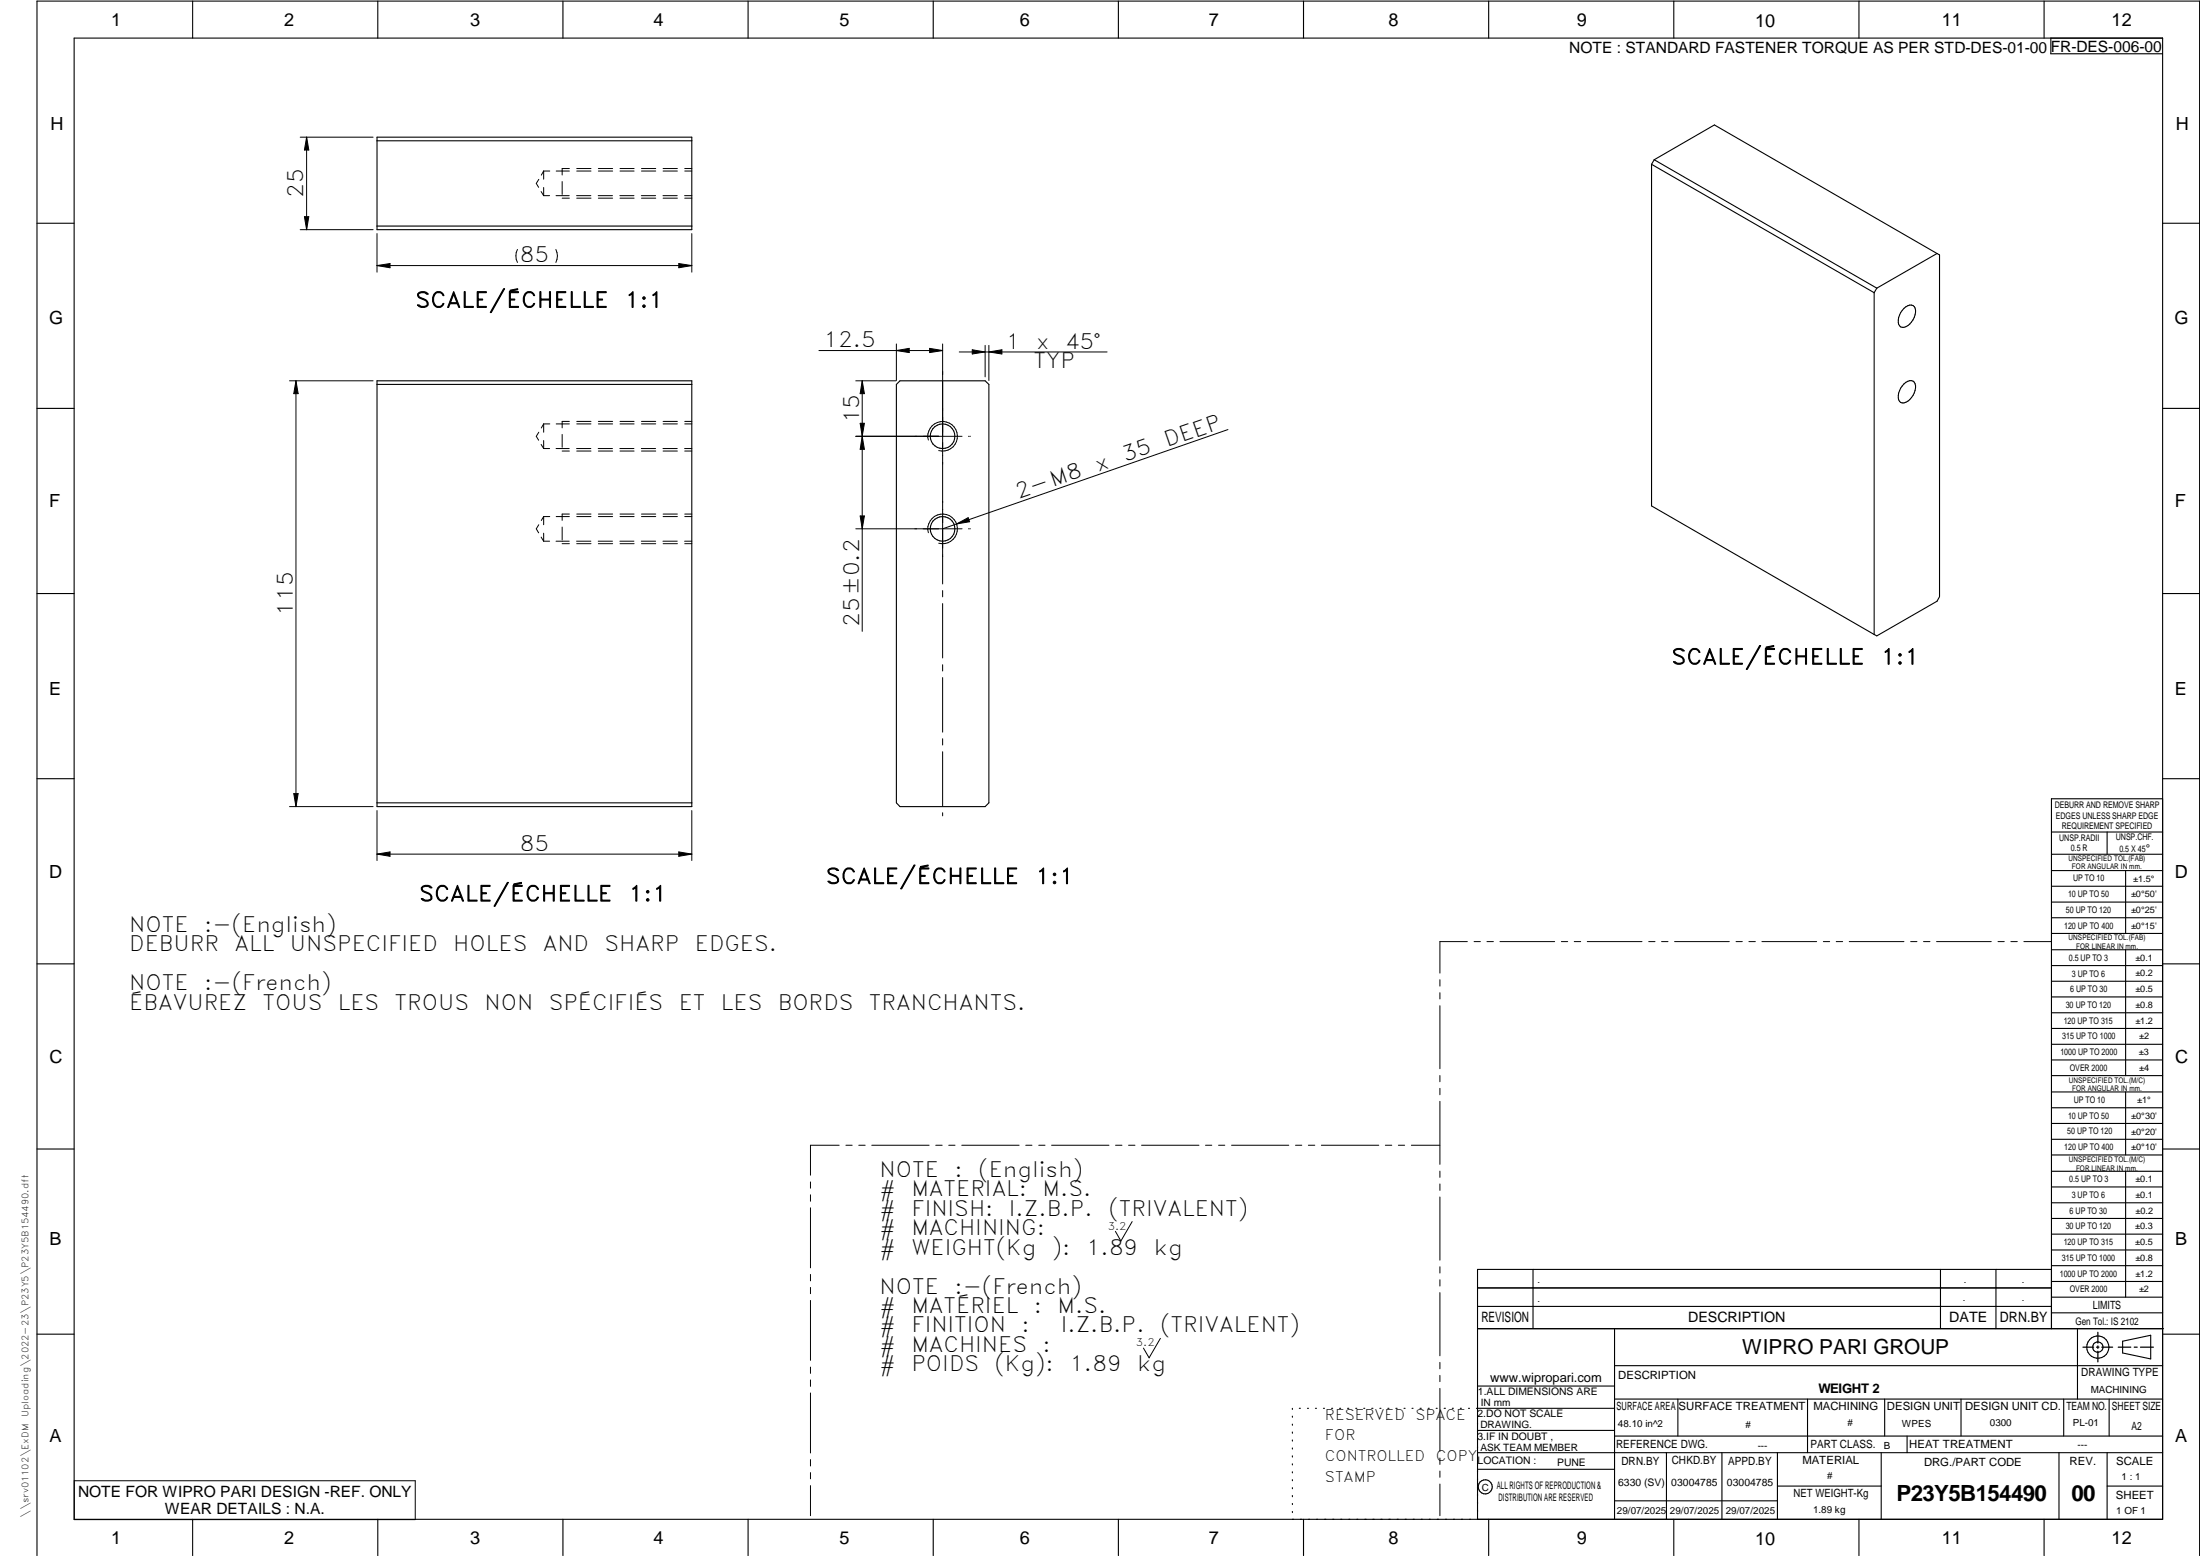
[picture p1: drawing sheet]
<svg xmlns="http://www.w3.org/2000/svg" width="594mm" height="420mm" viewBox="0 0 594 420" stroke-linecap="round" stroke-linejoin="round" font-family="sans-serif">
<g fill="none" stroke="#000" stroke-width=".3">
<path d="M20 10.3h564v400h-564zM52 .3v10M102 .3v10M152 .3v10M202 .3v10M252 .3v10M302 .3v10M352 .3v10M402 .3v10M452 .3v10M502 .3v10M552 .3v10"/>
<path d="M553.8 10.3v4.2h30.2M101.8 37h85v25h-85zM101.8 38h85M446 44.4l60.1 34.6M446 44.4v92.2l60.1 34.7M446.7 43.1l-.7 1.3M446.7 43.1l60.1 34.7M446.7 43.1l16.3-9.4 60.1 34.8M10 60.3h10M101.8 61h85M506.1 79v92.3M506.8 77.8l-.7 1.2"/>
<path d="M523.1 68.5l.6 .3v92.3l-.6 1.2-16.3 9.4-.7-.4M523.1 68.5l-16.3 9.3M584 60.3h10M514.1 83.3a1.76 1.76 0 0 1 3-.1 4.4 4.4 0 0 1-3.4 5.2 1.85 1.85 0 0 1-1-2.6l.5-1.4zM10 110.3h10M101.8 102.8h85v115h-85zM101.8 103.8h85M242.1 103.8l.9-1h23l1 1v113l-1 1h-23l-.9-1zM514.1 103.7a1.73 1.73 0 0 1 3-.1 4.4 4.4 0 0 1-3.4 5.2 1.85 1.85 0 0 1-1-2.6l.5-1.4zM584 110.3h10M10 160.3h10M584 160.3h10"/>
<path d="M10 210.3h10M101.8 216.8h85M584 215.7h-30v143.1M584 210.3h10M554 224.7h30M554 230.7h30M554 235.1h30M554 239.3h30M569 224.7v6M574 235.1v17M554 243.6h30M554 247.8h30"/>
<path d="M554 252.1h30M554 256.5h30M574 256.5v33.9M10 260.3h10M554 260.7h30M554 265h30M554 269.2h30M554 273.5h30M554 277.7h30M584 260.3h10M554 282h30M554 286.2h30"/>
<path d="M554 290.4h30M554 294.9h30M554 299.1h30M574 294.9v17M10 310.3h10M554 303.4h30M554 307.6h30M554 311.9h30M554 316.3h30M574 316.3v34M584 310.3h10M554 320.5h30"/>
<path d="M554 324.8h30M554 329h30M554 333.2h30M554 337.5h30M399 358.8h185.2M399 352.8h155M399 347.8h155M414 342.8v16M436 358.8v51.5M524 342.8v16M539 342.8v16M554 341.8h30"/>
<path d="M554 346h30M554 350.3h30M554 354.5h30M554 342.8h-155v67.5M561 358.8v19M10 360.3h10M399 374.3h37M436 377.8h148M453.1 377.8v10M488.1 377.8v14.5M508.9 377.8v10M529.5 377.8v10"/>
<path d="M557.3 377.8v10M569.5 377.8v10M573.2 362.2l7.6-1.6v6.3l-7.6-1.6zM584 368.8h-148M584 360.3h10M349 380.3v.3M349 382.4v.3M349 384.6v.3M349 386.7v.3M349 388.8v.3M349 391v.3M349 393.1v.3"/>
<path d="M349 395.3v.3M349 397.4v.3M349 399.5v.3M350.9 380.3h.2M353.1 380.3h.2M355.2 380.3h.3M357.4 380.3h.3M359.6 380.3h.3M361.7 380.3h.3M363.9 380.3h.3M366.1 380.3h.3M368.3 380.3h.2"/>
<path d="M370.4 380.3h.3M372.6 380.3h.3M374.8 380.3h.3M376.9 380.3h.4M379.1 380.3h.3M381.3 380.3h.3M383.4 380.3h.4M385.6 380.3h.3M387.8 380.3h.3M390 380.3h.3M392.2 380.3h.3M394.3 380.3h.3"/>
<path d="M396.5 380.3h.3M398.7 380.3h37.3M399 396.7h37M399 392.3h185M399 386.2h37M436 387.8h148M450 392.3v18M465 392.3v18M480 392.3v18M508 392.3v18M515 387.8v4.5M556 392.3v18"/>
<path d="M569 392.3v18M52 410.3v9.7M102 410.3v9.7M152 410.3v9.7M202 410.3v9.7M252 410.3v9.7M302 410.3v9.7M349 401.7v.3M349 403.8v.4M349 406v.3M349 408.1v.3M352 410.3v9.7"/>
<path d="M402 410.3v9.7M436 405.3h44M452 410.3v9.7M480 401.3h28M502 410.3v9.7M552 410.3v9.7M569 401.3h15M10 420v-419.7h584v419.7"/>
<circle cx="254.5" cy="117.8" r="3.3"/>
<circle cx="254.5" cy="142.8" r="3.3"/>
<circle cx="566.5" cy="363.7" r="1.39"/>
<circle cx="566.5" cy="363.8" r="3"/>
<circle cx="401.1" cy="401.5" r="1.9"/>
</g>
<g fill="none" stroke="#000" stroke-width=".27">
<path d="M81.1 37h19.6M82.8 37l.6 3.5h-1.2zM82.8 37v25M82.2 58.5h1.2l-.6 3.5zM145.5 48.4l-.7 1.1 .7 1.1M146.1 51.7l.7 1.1M146.8 46.2v2.2M146.8 50.6v2.2M146.8 46.2h1.7M146.8 52.8h1.6M146.8 46.2l-.6 1.1M150.1 52.8h3.6"/>
<path d="M150.2 46.2h3.5M151.8 53.5h1.9M151.8 49v3.5M153.7 45.5h-1.9v1.7M155.7 52.8h3.8M155.7 46.2h3.9M155.7 53.5h3.9M155.7 45.5h3.9M161.5 52.8h3.9M161.6 46.2h3.8M161.6 53.5h3.8M161.6 45.5h3.8"/>
<path d="M167.4 52.8h3.8M167.4 46.2h3.8M167.4 53.5h3.8M167.4 45.5h3.8M173.2 52.8h3.8M173.2 46.2h3.9M173.2 53.5h3.9M173.2 45.5h3.9M179 52.8h3.9M179.1 46.2h3.8M179.1 53.5h3.8M179.1 45.5h3.8"/>
<path d="M184.9 52.8h1.9M184.9 46.2h1.9M184.9 53.5h1.9M184.9 45.5h1.9M81.1 62h19.6M101.8 71.7l3.5-.5v1.1zM101.8 63.1v10.4M101.8 71.7h85M139.7 67.4a3.9 3.9 0 0 0 0 3.5M150.1 67.4a3.9 3.9 0 0 1 0 3.5M183.3 71.2l3.5 .5-3.5 .6zM186.8 63.1v10.4"/>
<path d="M221.1 94.7h33.4M242.1 92.9v9.8M242.1 94.7l3.4-.6v1.1zM251 94.1l3.5 .6-3.5 .5zM254.5 92.9v64.8M259 95h40M262.5 94.4l3.5 .6-3.5 .6zM266 93.3v8.5M267 95l3.5-.6v1.2zM267 93.3v9.4M78.2 102.8h22.5M79.9 102.8l.6 3.5h-1.2z"/>
<path d="M79.9 102.8v115M145.5 116.7l-.7 1.1 .7 1.1M146.8 114.5v2.2M146.8 119v2.1M146.8 114.5h1.7M146.8 114.5l-.6 1.1M150.2 114.5h3.5M151.8 117.3v3.5M153.7 113.8h-1.9v1.7M155.7 114.5h3.9M155.7 113.8h3.9M161.6 114.5h3.8"/>
<path d="M161.6 113.8h3.8M167.4 114.5h3.8M167.4 113.8h3.8M173.2 114.5h3.9M173.2 113.8h3.9M179.1 114.5h3.8M179.1 113.8h3.8M184.9 114.5h1.9M184.9 113.8h1.9M231.1 102.8h10.9M232.3 114.3h1.1l-.6 3.5zM232.8 102.8v67.7"/>
<path d="M232.8 102.8l.6 3.5h-1.1zM232.8 117.8l.6 3.5h-1.1zM250.7 118.8a4 4 0 0 1 3.5-5 4 4 0 0 1 4.3 4.4 4 4 0 0 1-5 3.5M259.8 117.8h-28.7M261.5 117.8h.2M261.9 117.8h.1M331.6 116l-77.1 26.8M146.1 120l.7 1.1M146.8 139.5v2.2M146.8 121.1h1.6M146.8 139.5h1.7M146.8 139.5l-.6 1"/>
<path d="M150.1 121.1h3.6M150.2 139.5h3.5M151.8 121.8h1.9M153.7 138.8h-1.9v1.7M155.7 121.1h3.8M155.7 139.5h3.9M155.7 121.8h3.9M155.7 138.8h3.9M161.5 121.1h3.9M161.6 139.5h3.8M161.6 121.8h3.8M161.6 138.8h3.8"/>
<path d="M167.4 121.1h3.8M167.4 139.5h3.8M167.4 121.8h3.8M167.4 138.8h3.8M173.2 121.1h3.8M173.2 139.5h3.9M173.2 121.8h3.9M173.2 138.8h3.9M179 121.1h3.9M179.1 139.5h3.8M179.1 121.8h3.8M179.1 138.8h3.8"/>
<path d="M184.9 121.1h1.9M184.9 139.5h1.9M184.9 121.8h1.9M184.9 138.8h1.9M232.3 139.3h1.1l-.6 3.5zM145.5 141.7l-.7 1.1 .7 1.1M146.1 145l.7 1.1M146.8 144v2.1M146.8 146.1h1.6M150.1 146.1h3.6M151.8 146.8h1.9M151.8 142.3v3.5"/>
<path d="M155.7 146.1h3.8M155.7 146.8h3.9M161.5 146.1h3.9M161.6 146.8h3.8M167.4 146.1h3.8M167.4 146.8h3.8M173.2 146.1h3.8M173.2 146.8h3.9M179 146.1h3.9M179.1 146.8h3.8M184.9 146.1h1.9M184.9 146.8h1.9"/>
<path d="M250.7 143.8a4 4 0 0 1 3.5-5 4 4 0 0 1 4.3 4.4 4 4 0 0 1-5 3.5M254.5 159.5v1.7M258.3 141.5l3.1-1.7 .4 1.1zM259.8 142.8h-28.7M261.5 142.8h.2M261.9 142.8h.1M254.5 163v14.7M254.5 179.5v1.7M254.5 183v14.7M254.5 199.5v1.7M78.2 217.8h22.5M79.3 214.3h1.2l-.6 3.5z"/>
<path d="M101.8 218.9v13.5M186.8 218.9v13.5M254.5 203v14.7M254.5 219.5v.8M101.8 230.6l3.5-.6v1.2zM101.8 230.6h85M183.3 230l3.5 .6-3.5 .6zM396.2 254.3h-7.4v8.5M398.1 254.3h1.6M401.5 254.3h1.8M405 254.3h14.8M421.6 254.3h1.7"/>
<path d="M425.1 254.3h1.7M428.6 254.3h14.8M445.2 254.3h1.7M448.7 254.3h1.7M452.2 254.3h14.8M468.8 254.3h1.7M472.3 254.3h1.7M475.8 254.3h14.8M492.4 254.3h1.7M495.8 254.3h1.8M499.4 254.3h14.7M516 254.3h1.6"/>
<path d="M519.4 254.3h1.8M522.9 254.3h14.8M539.5 254.3h1.7M543 254.3h1.7M546.5 254.3h7.4M388.8 264.5v1.8M388.8 268.1v1.6M388.8 271.6v17M388.8 290.4v1.7M388.8 293.9v1.7M388.8 297.4v17M218.9 319.2v1.6"/>
<path d="M226.6 309.2h-7.7v8.1M228.4 309.2h1.7M231.9 309.2h1.7M235.4 309.2h15.5M252.7 309.2h1.7M256.2 309.2h1.7M259.7 309.2h15.5M277 309.2h1.7M280.5 309.2h1.7M284 309.2h15.5M301.2 309.2h1.8M304.8 309.2h1.7"/>
<path d="M308.3 309.2h15.5M325.5 309.2h1.7M329.1 309.2h1.6M332.6 309.2h15.4M349.8 309.2h1.7M353.3 309.2h1.7M356.8 309.2h15.5M374.1 309.2h1.7M377.6 309.2h1.7M381.1 309.2h7.7M388.8 316.2v1.7M388.8 319.7v1.7"/>
<path d="M218.9 322.6v1.8M218.9 326.1v16.2M305.7 329.9l-3 5.2-1.5-2.6M388.8 323.2v17.1M218.9 344.1v1.8M218.9 347.6v1.7M218.9 351.2v16.1M388.8 342.1v1.6M388.8 345.6v1.7M388.8 349v17.1M218.9 369.1v1.7M218.9 372.6v1.8"/>
<path d="M218.9 376.1v16.2M313.3 361.4l-3 5.2-1.5-2.6M388.8 367.9v1.7M388.8 371.4v1.7M388.8 374.9v17M20.1 399.8h92v10.5h-92zM218.9 394.1v1.8M218.9 397.6v1.7M388.8 393.7v1.7M388.8 397.2v1.7M218.9 401.2v8.1M388.8 400.7v8.6"/>
</g>
<path d="M566.5 359.7v3M562.5 363.8h2.9M566.1 363.8h.7M566.5 363.4v.7M566.5 364.9v2.8M567.6 363.8h2.9M572 363.8h3.4M576.3 363.8h.8M578 363.8h3.5" fill="none" stroke="#000" stroke-width=".34"/>
<g fill="#000">
<path d="M82.8 37l.6 3.5h-1.2zM82.2 58.5h1.2l-.6 3.5zM101.8 71.7l3.5-.5v1.1zM183.3 71.2l3.5 .5-3.5 .6zM242.1 94.7l3.4-.6v1.1zM251 94.1l3.5 .6-3.5 .5zM262.5 94.4l3.5 .6-3.5 .6zM267 95l3.5-.6v1.2zM79.9 102.8l.6 3.5h-1.2zM232.8 102.8l.6 3.5h-1.1zM232.3 114.3h1.1l-.6 3.5zM232.8 117.8l.6 3.5h-1.1z"/>
<path d="M232.3 139.3h1.1l-.6 3.5zM258.3 141.5l3.1-1.7 .4 1.1zM79.3 214.3h1.2l-.6 3.5zM101.8 230.6l3.5-.6v1.2zM183.3 230l3.5 .6-3.5 .6z"/>
</g>
<g font-size="6">
<text x="512.1" y="405.2">P23Y5B154490</text>
<text x="559.4" y="405.2">00</text>
</g>
<g font-size="5.7">
<text x="81.9" y="53.5" transform="rotate(-90 81.9 53.5)">25</text>
<text x="140.4" y="70.9">85</text>
<text x="112.2" y="83">SCALE/ÉCHELLE</text>
<text x="168.7" y="83">1:1</text>
<text x="222.4" y="93.8">12.5</text>
<text x="271.6" y="94.1">1</text>
<text x="279.8" y="94.1">x</text>
<text x="287.6" y="94.1">45°</text>
<text x="279.1" y="99.4">TYP</text>
<text x="232" y="114.3" transform="rotate(-90 232 114.3)">15</text>
<text x="303.8" y="124.8" transform="rotate(-19 303.8 124.8)">35</text>
<text x="315.2" y="120.8" transform="rotate(-19 315.2 120.8)">DEEP</text>
<text x="296.5" y="127.3" transform="rotate(-19 296.5 127.3)">x</text>
<text x="275" y="134.7" transform="rotate(-19 275 134.7)">2-M8</text>
<text x="79.1" y="166.2" transform="rotate(-90 79.1 166.2)">115</text>
<text x="232" y="169.2" transform="rotate(-90 232 169.2)">25±0.2</text>
<text x="451.4" y="179.4">SCALE/ÉCHELLE</text>
<text x="507.9" y="179.4">1:1</text>
<text x="140.4" y="229.7">85</text>
<text x="223" y="238.6">SCALE/ÉCHELLE</text>
<text x="279.6" y="238.6">1:1</text>
<text x="113.2" y="243.3">SCALE/ÉCHELLE</text>
<text x="169.7" y="243.3">1:1</text>
<text x="34.9" y="251.7">NOTE</text>
<text x="55.1" y="251.7">:-(English)</text>
<text x="34.9" y="256.9">DEBURR</text>
<text x="63.4" y="256.9">ALL</text>
<text x="78.3" y="256.9">UNSPECIFIED</text>
<text x="122.4" y="256.9">HOLES</text>
<text x="146.6" y="256.9">AND</text>
<text x="163.2" y="256.9">SHARP</text>
<text x="187.6" y="256.9">EDGES.</text>
<text x="34.9" y="267.4">NOTE</text>
<text x="55.1" y="267.4">:-(French)</text>
<text x="34.9" y="272.7">ÉBAVUREZ</text>
<text x="70.9" y="272.7">TOUS</text>
<text x="91.2" y="272.7">LES</text>
<text x="106.5" y="272.7">TROUS</text>
<text x="130.8" y="272.7">NON</text>
<text x="148.2" y="272.7">SPÉCIFIÉS</text>
<text x="183.3" y="272.7">ET</text>
<text x="194.7" y="272.7">LES</text>
<text x="210" y="272.7">BORDS</text>
<text x="234.6" y="272.7">TRANCHANTS.</text>
<text x="237.5" y="317.8">NOTE</text>
<text x="257.7" y="317.8">:</text>
<text x="264.1" y="317.8">(English)</text>
<text x="237.5" y="323">#</text>
<text x="246.1" y="323">MATERIAL:</text>
<text x="281.5" y="323">M.S.</text>
<text x="237.5" y="328.3">#</text>
<text x="246.1" y="328.3">FINISH:</text>
<text x="272.4" y="328.3">I.Z.B.P.</text>
<text x="299.3" y="328.3">(TRIVALENT)</text>
<text x="237.5" y="333.5">#</text>
<text x="246.1" y="333.5">MACHINING:</text>
<text x="237.5" y="338.8">#</text>
<text x="246.1" y="338.8">WEIGHT(Kg</text>
<text x="284" y="338.8">):</text>
<text x="293.3" y="338.8">1.89</text>
<text x="311.6" y="338.8">kg</text>
<text x="237.5" y="349.3">NOTE</text>
<text x="257.7" y="349.3">:-(French)</text>
<text x="237.5" y="354.5">#</text>
<text x="237.5" y="359.8">#</text>
<text x="246.1" y="359.8">FINITION</text>
<text x="246.1" y="354.5">MATÉRIEL</text>
<text x="275.8" y="359.8">:</text>
<text x="279.2" y="354.5">:</text>
<text x="285.6" y="354.5">M.S.</text>
<text x="286.4" y="359.8">I.Z.B.P.</text>
<text x="313.3" y="359.8">(TRIVALENT)</text>
<text x="237.5" y="365">#</text>
<text x="246.1" y="365">MACHINES</text>
<text x="281.5" y="365">:</text>
<text x="237.5" y="370.3">#</text>
<text x="246.1" y="370.3">POIDS</text>
<text x="268.5" y="370.3">(Kg):</text>
<text x="288.8" y="370.3">1.89</text>
<text x="307.1" y="370.3">kg</text>
</g>
<text font-size="5.6" x="470.5" y="365.5">WIPRO PARI GROUP</text>
<g font-size="4.9">
<text x="30" y="6.9">1</text>
<text x="76.7" y="6.9">2</text>
<text x="127" y="6.9">3</text>
<text x="176.5" y="6.9">4</text>
<text x="226.7" y="6.9">5</text>
<text x="275.4" y="6.9">6</text>
<text x="326.4" y="6.9">7</text>
<text x="375" y="6.9">8</text>
<text x="425.8" y="6.9">9</text>
<text x="473.9" y="7.3">10</text>
<text x="524.3" y="6.9">11</text>
<text x="570.2" y="6.9">12</text>
<text x="13.6" y="35.1">H</text>
<text x="587.6" y="35.1">H</text>
<text x="13.2" y="87.5">G</text>
<text x="587.2" y="87.5">G</text>
<text x="13.2" y="137">F</text>
<text x="587.2" y="137">F</text>
<text x="13.2" y="187.6">E</text>
<text x="587.2" y="187.6">E</text>
<text x="13.2" y="237">D</text>
<text x="587.2" y="237">D</text>
<text x="13.4" y="287.1">C</text>
<text x="587.4" y="287.1">C</text>
<text x="13.4" y="336.2">B</text>
<text x="587.4" y="336.2">B</text>
<text x="13.4" y="389.3">A</text>
<text x="587.4" y="389.3">A</text>
<text x="30" y="416.9">1</text>
<text x="76.7" y="416.9">2</text>
<text x="127" y="416.9">3</text>
<text x="176.5" y="416.9">4</text>
<text x="226.7" y="416.9">5</text>
<text x="275.4" y="416.9">6</text>
<text x="326.4" y="416.9">7</text>
<text x="375" y="416.9">8</text>
<text x="425.8" y="416.9">9</text>
<text x="473.9" y="417.3">10</text>
<text x="524.3" y="416.9">11</text>
<text x="570.2" y="416.9">12</text>
</g>
<g font-size="4.2">
<text x="423.7" y="14.3">NOTE : STANDARD FASTENER TORQUE AS PER STD-DES-01-00</text>
<text x="553.8" y="14">FR-DES-006-00</text>
<text x="21.1" y="404.3">NOTE FOR WIPRO PARI DESIGN -REF. ONLY</text>
<text x="44.5" y="408.8">WEAR DETAILS : N.A.</text>
</g>
<g font-size="3.9">
<text x="400" y="357.1">REVISION</text>
<text x="455.9" y="357.1">DESCRIPTION</text>
<text x="526.4" y="357.1">DATE</text>
<text x="540" y="357.1">DRN.BY</text>
<text x="357.8" y="383.3">RESERVED</text>
<text x="382.3" y="383.3">SPACE</text>
<text x="357.8" y="388.9">FOR</text>
<text x="357.8" y="394.5">CONTROLLED</text>
<text x="387.8" y="394.5">COPY</text>
<text x="357.8" y="400">STAMP</text>
</g>
<text font-size="3.6" x="491" y="376.1">WEIGHT 2</text>
<text font-size="3.5" x="402.4" y="373.3">www.wipropari.com</text>
<g font-size="3.1">
<text x="565.1" y="353.5">LIMITS</text>
<text x="562" y="371.7">DRAWING TYPE</text>
<text x="437" y="372.3">DESCRIPTION</text>
<text x="436.5" y="380.8">SURFACE AREA</text>
<text x="453.3" y="380.8">SURFACE TREATMENT</text>
<text x="489.7" y="380.8">MACHINING</text>
<text x="509.5" y="380.8">DESIGN UNIT</text>
<text x="530.6" y="380.8">DESIGN UNIT CD.</text>
<text x="558" y="380.6">TEAM NO.</text>
<text x="570.3" y="380.7">SHEET SIZE</text>
<text x="575.6" y="386.1">A2</text>
<text x="436.4" y="391.1">REFERENCE DWG.</text>
<text x="437.8" y="395.5">DRN.BY</text>
<text x="451.4" y="395.4">CHKD.BY</text>
<text x="466.6" y="395.5">APPD.BY</text>
<text x="486.7" y="395.4">MATERIAL</text>
<text x="488.9" y="390.9">PART CLASS.</text>
<text x="515.6" y="390.9">HEAT TREATMENT</text>
<text x="519.6" y="395.9">DRG./PART CODE</text>
<text x="558.9" y="395.5">REV.</text>
<text x="571.4" y="395.6">SCALE</text>
<text x="484.3" y="404.2">NET WEIGHT-Kg</text>
<text x="571.4" y="404.7">SHEET</text>
</g>
<text font-size="3" x="579.5" y="230.1">°</text>
<g font-size="2.8">
<text x="299.1" y="332.1">3.2</text>
<text x="560.4" y="357.7">Gen Tol.: IS 2102</text>
<text x="306.7" y="363.6">3.2</text>
<text x="399.1" y="376.6">1.ALL DIMENSIONS ARE</text>
<text x="399" y="382.7">2.DO NOT SCALE</text>
<text x="399" y="388.7">3.IF IN DOUBT ,</text>
<text x="399" y="395.4">LOCATION :</text>
<text x="420.5" y="396">PUNE</text>
<text x="404.2" y="402">ALL RIGHTS OF REPRODUCTION &amp;</text>
<text x="437" y="401.2">6330 (SV)</text>
<text x="451.3" y="401.2">03004785</text>
<text x="466.3" y="401.2">03004785</text>
<text x="404.7" y="405.4">DISTRIBUTION ARE RESERVED</text>
</g>
<g font-size="2.7">
<text x="564.6" y="376.2">MACHINING</text>
<text x="399.9" y="379.7">IN mm</text>
<text x="399.7" y="385.7">DRAWING.</text>
<text x="436.9" y="385.4">48.10 in^2</text>
<text x="471.4" y="385.5">#</text>
<text x="498.9" y="385">#</text>
<text x="513.6" y="385.3">WPES</text>
<text x="537.3" y="385.1">0300</text>
<text x="559.7" y="385.1">PL-01</text>
<text x="399.7" y="391.8">ASK TEAM MEMBER</text>
<text x="474.6" y="391.2">---</text>
<text x="508.7" y="391.2">B</text>
<text x="561" y="391.1">---</text>
<text x="493.4" y="399.5">#</text>
<text x="572.8" y="399.7">1 : 1</text>
<text x="400.1" y="402.5">C</text>
<text x="436.6" y="408.7">29/07/2025</text>
<text x="450.9" y="408.8">29/07/2025</text>
<text x="466" y="408.9">29/07/2025</text>
<text x="489.6" y="408.5">1.89 kg</text>
<text x="571.4" y="408.7">1 OF 1</text>
</g>
<g font-size="2.5">
<text x="554.9" y="218.3">DEBURR AND REMOVE SHARP</text>
<text x="555.2" y="221">EDGES UNLESS SHARP EDGE</text>
<text x="556.1" y="227.1">UNSP.RADII</text>
<text x="556.8" y="223.8">REQUIREMENT SPECIFIED</text>
<text x="571.4" y="226.9">UNSP.CHF.</text>
<text x="559.2" y="229.9">0.5 R</text>
<text x="572.3" y="230.1">0.5 X 45</text>
<text x="559.8" y="238">UP TO 10</text>
<text x="576.1" y="238.1">±1.5°</text>
<text x="558.5" y="242.2">10 UP TO 50</text>
<text x="575.5" y="242.3">±0°50'</text>
<text x="557.4" y="250.7">120 UP TO 400</text>
<text x="557.9" y="246.5">50 UP TO 120</text>
<text x="575.5" y="250.7">±0°15'</text>
<text x="575.5" y="246.5">±0°25'</text>
<text x="558.7" y="259.4">0.5 UP TO 3</text>
<text x="559.5" y="263.7">3 UP TO 6</text>
<text x="576.6" y="263.6">±0.2</text>
<text x="576.6" y="259.4">±0.1</text>
<text x="559" y="267.9">6 UP TO 30</text>
<text x="576.6" y="267.9">±0.5</text>
<text x="557.8" y="272.2">30 UP TO 120</text>
<text x="576.6" y="272.2">±0.8</text>
<text x="556.9" y="280.7">315 UP TO 1000</text>
<text x="557.3" y="276.4">120 UP TO 315</text>
<text x="576.6" y="276.4">±1.2</text>
<text x="577.7" y="280.7">±2</text>
<text x="556.4" y="284.9">1000 UP TO 2000</text>
<text x="577.6" y="284.9">±3</text>
<text x="558.9" y="289.2">OVER 2000</text>
<text x="577.7" y="289.3">±4</text>
<text x="560" y="297.9">UP TO 10</text>
<text x="577.1" y="297.9">±1°</text>
<text x="558.5" y="302.1">10 UP TO 50</text>
<text x="575.5" y="302.1">±0°30'</text>
<text x="557.4" y="310.6">120 UP TO 400</text>
<text x="558.2" y="306.3">50 UP TO 120</text>
<text x="575.5" y="310.6">±0°10'</text>
<text x="575.5" y="306.4">±0°20'</text>
<text x="558.8" y="319.2">0.5 UP TO 3</text>
<text x="559.4" y="323.4">3 UP TO 6</text>
<text x="576.6" y="319.2">±0.1</text>
<text x="576.6" y="323.5">±0.1</text>
<text x="558.9" y="327.7">6 UP TO 30</text>
<text x="576.7" y="327.7">±0.2</text>
<text x="557.8" y="332">30 UP TO 120</text>
<text x="576.6" y="332">±0.3</text>
<text x="556.8" y="340.5">315 UP TO 1000</text>
<text x="557.3" y="336.3">120 UP TO 315</text>
<text x="576.6" y="336.3">±0.5</text>
<text x="576.6" y="340.5">±0.8</text>
<text x="415.2" y="346.4">.</text>
<text x="530.3" y="346.5">.</text>
<text x="545.9" y="346.4">.</text>
<text x="556.2" y="344.7">1000 UP TO 2000</text>
<text x="576.6" y="344.7">±1.2</text>
<text x="415.2" y="351.5">.</text>
<text x="530" y="351.3">.</text>
<text x="545.9" y="351.4">.</text>
<text x="558.9" y="349">OVER 2000</text>
<text x="577.6" y="349">±2</text>
</g>
<g font-size="2.4">
<text x="7.7" y="382.7" transform="rotate(-90 7.7 382.7)">Uploading\2022-23\P23Y5\P23Y5B154490.dft</text>
<text x="7.7" y="409.8" transform="rotate(-90 7.7 409.8)">\\srv01102\ExDM</text>
</g>
<g font-size="2.1">
<text x="558.5" y="232.4">UNSPECIFIED TOL.(FAB)</text>
<text x="559.5" y="234.7">FOR ANGULAR IN mm.</text>
<text x="558.6" y="253.9">UNSPECIFIED TOL.(FAB)</text>
<text x="560.7" y="256.3">FOR LINEAR IN mm.</text>
<text x="558.7" y="292.3">UNSPECIFIED TOL.(M/C)</text>
<text x="559.6" y="294.7">FOR ANGULAR IN mm.</text>
<text x="558.7" y="313.7">UNSPECIFIED TOL.(M/C)</text>
<text x="560.6" y="316.1">FOR LINEAR IN mm.</text>
</g>
</svg>
